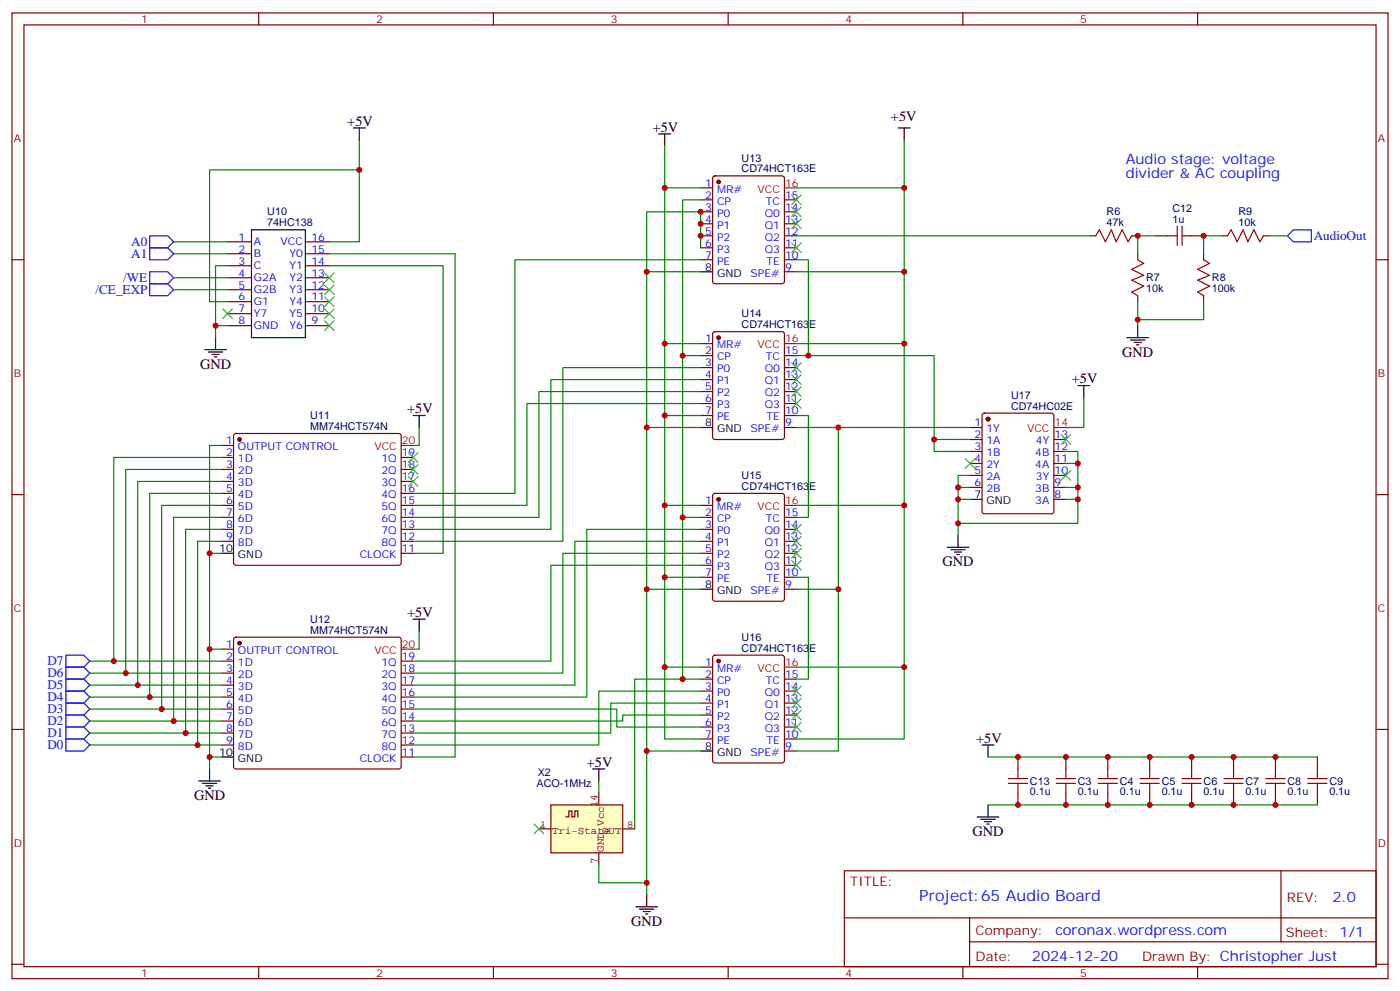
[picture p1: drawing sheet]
<svg xmlns="http://www.w3.org/2000/svg" width="412mm" height="292mm" viewBox="0 0 412 292" stroke-linecap="round" stroke-linejoin="round" font-family="sans-serif">
<g fill="none" stroke="#870000" stroke-width=".35">
<path d="M3.5 3.8h405.4v284.3h-405.4zM7.1 7.3h398.2v277.3h-398.2zM76.2 3.8v3.5M145.3 3.8v3.5M214.5 3.8v3.5M283.6 3.8v3.5M352.8 3.8v3.5M206.4 55.3h3.5M206.4 58.8h3.5M210.1 52l.5-.2h19.8l.6 .4 .1 30.6-.5 .7h-20l-.6-.4-.1-30.6zM231.1 58.8h3.5M3.5 76.5h3.6"/>
<path d="M206.4 76.5h3.5M206.4 62.4h3.5M206.4 65.9h3.5M206.4 69.4h3.5M206.4 73h3.5M231.1 76.5h3.5M231.1 62.4h3.5M231.1 65.9h3.5M231.1 69.4h3.5M231.1 73h3.5M405.3 76.5h3.6M210.1 97.9l.5-.3h19.8l.6 .5 .1 30.6-.5 .6-20 .1-.6-.5-.1-30.5z"/>
<path d="M231.1 80h3.5M206.4 101.2h3.5M206.4 104.7h3.5M206.4 108.2h3.5M206.4 111.8h3.5M206.4 115.3h3.5M206.4 118.8h3.5M231.1 104.7h3.5M231.1 108.2h3.5M231.1 111.8h3.5M231.1 115.3h3.5M231.1 118.8h3.5"/>
<path d="M206.4 122.3h3.5M231.1 122.3h3.5M231.1 125.9h3.5M285.8 125.9h3.5M285.8 129.4h3.5M285.8 132.9h3.5M285.8 136.5h3.5M285.8 140h3.5M289.5 121.8l.5-.2h19.7l.5 .2 .2 .5v28.3l-.2 .5-.5 .2h-19.7l-.5-.3-.2-.4v-28.3zM310.4 129.4h3.6M310.4 132.9h3.6M310.4 136.5h3.6"/>
<path d="M310.4 140h3.6M3.5 145.6h3.6M206.4 148.8h3.5M206.4 152.3h3.5M206.4 155.9h3.5M206.4 159.4h3.5M210.1 145.5l.5-.2h19.8l.6 .4 .1 30.6-.5 .7h-20l-.6-.4-.1-30.6zM231.1 152.3h3.5M231.1 155.9h3.5M231.1 159.4h3.5M285.8 143.5h3.5M310.4 143.5h3.6"/>
<path d="M310.4 147h3.6M405.3 145.6h3.6M206.4 162.9h3.5M206.4 166.4h3.5M206.4 170h3.5M231.1 162.9h3.5M231.1 166.4h3.5M231.1 170h3.5M231.1 173.5h3.5M65.3 191.1h3.5M65.3 194.7h3.5M65.3 198.2h3.5"/>
<path d="M69 187.8l.5-.2h48l.5 .2 .2 .5v37.4l-.3 .5-.4 .2h-48l-.5-.2-.2-.5v-37.4zM118.2 194.7h3.5M118.2 198.2h3.5M206.4 196.4h3.5M206.4 200h3.5M210.1 193.1l.5-.2h19.8l.6 .4 .1 30.6-.5 .7h-20l-.6-.4-.1-30.6zM231.1 200h3.5M3.5 214.8h3.6M65.3 201.7h3.5M65.3 205.2h3.5M65.3 208.8h3.5M65.3 212.3h3.5"/>
<path d="M65.3 215.8h3.5M65.3 219.4h3.5M118.2 201.7h3.5M118.2 205.2h3.5M118.2 208.8h3.5M118.2 212.3h3.5M118.2 215.8h3.5M118.2 219.4h3.5M206.4 203.5h3.5M206.4 207h3.5M206.4 210.5h3.5M206.4 214.1h3.5"/>
<path d="M206.4 217.6h3.5M231.1 203.5h3.5M231.1 207h3.5M231.1 210.5h3.5M231.1 214.1h3.5M231.1 217.6h3.5M405.3 214.8h3.6M118.2 222.9h3.5M231.1 221.1h3.5M248.7 256.4h156.6v28.2h-156.6zM377.3 256.4v20.9M248.7 270.2h156.5"/>
<path d="M285.6 277.3h119.6M285.6 270.2v14.2M3.5 283.9h3.6M76.2 284.6v3.5M145.3 284.6v3.5M214.5 284.6v3.5M283.6 284.6v3.5M352.8 284.6v3.5M405.3 283.9h3.6"/>
</g>
<g fill="#870000" stroke="#870000" stroke-width=".35">
<circle cx="211.7" cy="194.7" r=".53"/>
<circle cx="211.7" cy="147" r=".53"/>
<circle cx="211.7" cy="99.4" r=".53"/>
<circle cx="211.7" cy="53.6" r=".53"/>
<circle cx="70.6" cy="189.4" r=".53"/>
<circle cx="291" cy="123.4" r=".53"/>
</g>
<g fill="none" stroke="#000" stroke-width=".35">
<path d="M194 39.4h3.6M195.8 39.4v3.6M264.6 37.7h3.5M266.3 37.7v3.5M206.4 80h3.5M206.4 125.9h3.5M285.8 147h3.5M206.4 173.5h3.5M65.3 222.9h3.5M206.4 221.1h3.5M187.3 267h6.4M188.4 267.7h4.2"/>
<path d="M189.4 268.4h2.2M190.1 269.1h.8M190.5 263.5v3.5"/>
</g>
<path d="M231.1 55.3h3.5M231.1 101.2h3.5M310.4 125.9h3.6M231.1 148.8h3.5M118.2 191.1h3.5M231.1 196.4h3.5" fill="none" stroke="#f00" stroke-width=".35"/>
<path d="M381 67.7h5.3v3.5h-5.3l-1.8-1.8z" fill="none" stroke="#00f" stroke-width=".35"/>
<g fill="none" stroke="#008700" stroke-width=".35">
<path d="M206.4 58.8h-5.3v45.9h5.3M266.3 41.2v176.4h-31.7M234.6 76.5h3.5v28.2h-3.5M206.4 80h-15.9v45.9M201.1 104.7v47.6h5.3M206.4 101.2h-10.6v21.1h10.6M195.8 122.3v47.7h10.6M206.4 125.9h-15.9v47.6M234.6 125.9h12.3v47.6M234.6 122.3h3.5v30h-3.5M314 132.9h3.5v10.6M195.8 148.8h10.6"/>
<path d="M201.1 152.3v47.7h5.3M314 143.5h3.5v3.5h-3.5M195.8 170v47.6h10.6M206.4 173.5h-15.9v47.6h15.9M234.6 173.5h12.3v47.6h-12.3M234.6 170h3.5v30h-3.5M195.8 196.4h10.6M201.1 200h-14.1v44.1"/>
</g>
<path d="M162.3 237h21.1v14.1h-21.1z" fill="#ffffc2" stroke="#850000" stroke-width=".35"/>
<path d="M176.4 233.5v3.5M158.7 244.1h3.6M166.7 240.5h.9v-1.7h.9v1.7h.8v-1.7h.9v1.7M176.4 251.1v3.5M183.4 244.1h3.6" fill="none" stroke="#850000" stroke-width=".35"/>
<g fill="none" stroke="#008700" stroke-width=".35">
<path d="M105.8 41.2v8.8h-44.1v38.8h5.3M105.8 50v21.2h-8.8M195.8 55.3h10.6M195.8 43v58.2M234.6 55.3h31.7M51.2 71.2h15.8M51.2 74.7h15.8M67 78.2h-3.5v21.2M97 78.2h33.5v84.7h-8.8M97 74.7h37.1v148.2h-12.4M206.4 73v-10.6h-15.9v17.6M206.4 76.5h-54.7v68.8h-30"/>
<path d="M234.6 69.4h86.4M340.4 69.4h-5.3v5.3M359.8 69.4h-5.3v5.3M373.9 69.4h5.3M51.2 81.8h15.8M51.2 85.3h15.8M63.5 95.9h3.5M234.6 80h31.7M335.1 88.8v7.1M354.5 88.8v5.3h-19.4M206.4 108.2h-40.6v51.2h-44.1M206.4 111.8h-44.1v44.1h-40.6"/>
<path d="M206.4 115.3h-47.7v37h-37M206.4 118.8h-51.2v30h-33.5M234.6 101.2h31.7M238.1 104.7h37.1v24.7M319.3 117.1v8.8h-5.3M65.3 131.2h-3.6v59.9M65.3 138.2h-28.3v60M65.3 134.7h-31.8v60M123.5 125.9v5.3h-1.8M246.9 125.9h38.9M285.8 129.4h-10.6v3.5h10.6M285.8 140h-3.6v17.6"/>
<path d="M314 136.5h3.5M65.3 159.4h-7.1v60M65.3 155.9h-10.6v59.9M65.3 152.3h-14.1v60M65.3 148.8h-17.7v60M65.3 145.3h-21.2v59.9M65.3 141.7h-24.7v60M206.4 155.9h-33.5v49.3h-51.2M206.4 159.4h-37.1v42.3h-47.6M234.6 148.8h31.7M282.2 143.5h3.6M282.2 147h3.6"/>
<path d="M317.5 147v7.1h-35.3M61.7 162.9h3.6M206.4 162.9h-40.6v35.3h-44.1M206.4 166.4h-44.1v28.3h-40.6M26.5 194.7h38.8M26.5 198.2h38.8M65.3 191.1h-3.6v31.8M123.5 185.8v5.3h-1.8M234.6 196.4h31.7M26.5 201.7h38.8M26.5 205.2h38.8M26.5 208.8h38.8"/>
<path d="M26.5 212.3h38.8M26.5 215.8h38.8M26.5 219.4h38.8M121.7 208.8h60v5.3h24.7M206.4 203.5h-30v15.9h-54.7M206.4 207h-26.5v8.8h-58.2M206.4 210.5h-23v1.8h-61.7M65.3 222.9h-3.6v3.5M176.4 229.9v3.6M190.5 221.1v38.8h-14.1v-5.3M291 237h97.1M291 222.9h97.1"/>
<path d="M190.5 259.9v3.6"/>
</g>
<g fill="none" stroke="#000" stroke-width=".35">
<path d="M104.1 37.7h3.5M105.8 37.7v3.5M74.1 67.7h15.9v31.7h-15.9zM63.5 99.4v3.5M332 99.4h6.3M335.1 95.9v3.5M60.3 102.9h6.4M61.4 103.6h4.2M62.4 104.4h2.2M63.1 105.1h.8M317.5 113.5h3.5M319.3 113.5v3.6"/>
<path d="M333 100.1h4.3M334.1 100.8h2.1M334.8 101.5h.7M121.7 122.3h3.5M123.5 122.3v3.6M282.2 157.6v3.5M65.3 162.9h3.5M279 161.1h6.4M280.1 161.9h4.2M281.2 162.6h2.1M281.9 163.3h.7M121.7 182.3h3.5"/>
<path d="M123.5 182.3v3.5M289.3 219.4h3.5M291 219.4v3.5M58.6 229.9h6.3M59.6 230.6h4.3M60.7 231.4h2.1M61.4 232.1h.7M61.7 226.4v3.5M174.6 226.4h3.6M176.4 226.4v3.5M291 237v3.5M287.9 240.5h6.3"/>
<path d="M288.9 241.2h4.3M290 241.9h2.1M290.7 242.6h.7"/>
</g>
<g fill="none" stroke="#3c3" stroke-width=".35">
<path d="M233.2 57.4l2.8 2.9M236 57.4l-2.8 2.9M233.2 64.5l2.8 2.8M233.2 71.5l2.8 2.9M233.2 61l2.8 2.8M236 64.5l-2.8 2.8M236 71.5l-2.8 2.9M236 61l-2.8 2.8M65.6 90.9l2.8 2.9M68.4 90.9l-2.8 2.9M95.6 80.4l2.8 2.8M95.6 83.9l2.8 2.8"/>
<path d="M95.6 87.4l2.8 2.8M95.6 90.9l2.8 2.9M95.6 94.5l2.8 2.8M98.4 80.4l-2.8 2.8M98.4 83.9l-2.8 2.8M98.4 87.4l-2.8 2.8M98.4 90.9l-2.8 2.9M98.4 94.5l-2.8 2.8M233.2 106.8l2.8 2.8M233.2 110.3l2.8 2.9M233.2 113.9l2.8 2.8M233.2 117.4l2.8 2.8"/>
<path d="M236 106.8l-2.8 2.8M236 110.3l-2.8 2.9M236 113.9l-2.8 2.8M236 117.4l-2.8 2.8M120.3 133.3l2.8 2.8M120.3 136.8l2.8 2.8M123.1 133.3l-2.8 2.8M123.1 136.8l-2.8 2.8M284.3 135l2.9 2.9M287.2 135l-2.9 2.9M312.6 128l2.8 2.8M312.6 138.6l2.8 2.8"/>
<path d="M315.4 128l-2.8 2.8M315.4 138.6l-2.8 2.8M120.3 140.3l2.8 2.9M123.1 140.3l-2.8 2.9M233.2 154.4l2.8 2.9M233.2 158l2.8 2.8M236 154.4l-2.8 2.9M236 158l-2.8 2.8M233.2 161.5l2.8 2.8M233.2 165l2.8 2.9M236 161.5l-2.8 2.8M236 165l-2.8 2.9"/>
<path d="M233.2 202.1l2.8 2.8M233.2 205.6l2.8 2.8M233.2 209.1l2.8 2.8M233.2 212.7l2.8 2.8M236 202.1l-2.8 2.8M236 205.6l-2.8 2.8M236 209.1l-2.8 2.8M236 212.7l-2.8 2.8M157.3 242.6l2.9 2.9M160.2 242.6l-2.9 2.9"/>
</g>
<path d="M44.1 69.4h5.3l1.8 1.8-1.8 1.8h-5.3zM44.1 73h5.3l1.8 1.7-1.8 1.8h-5.3zM44.1 80h5.3l1.8 1.8-1.8 1.7h-5.3zM44.1 83.5h5.3l1.8 1.8-1.8 1.8h-5.3zM19.4 200h5.3l1.8 1.7-1.8 1.8h-5.3zM19.4 196.4h5.3l1.8 1.8-1.8 1.8h-5.3zM19.4 192.9h5.3l1.8 1.8-1.8 1.7h-5.3zM19.4 217.6h5.3l1.8 1.8-1.8 1.7h-5.3zM19.4 214.1h5.3l1.8 1.7-1.8 1.8h-5.3zM19.4 210.5h5.3l1.8 1.8-1.8 1.8h-5.3zM19.4 207h5.3l1.8 1.8-1.8 1.7h-5.3zM19.4 203.5h5.3l1.8 1.7-1.8 1.8h-5.3z" fill="none" stroke="#00f" stroke-width=".35"/>
<g fill="none" stroke="#870000" stroke-width=".35">
<path d="M67 74.7h7.1M67 78.2h7.1M67 71.2h7.1M90 74.7h7M90 78.2h7M90 71.2h7M321 69.4h1.8M333.4 69.4h1.7M335.1 74.7v1.8M340.4 69.4h3.6M351 69.4h3.5M354.5 74.7v1.8"/>
<path d="M359.8 69.4h1.8M372.2 69.4h1.7M67 81.8h7.1M67 85.3h7.1M67 88.8h7.1M67 92.4h7.1M67 95.9h7.1M90 81.8h7M90 85.3h7M90 88.8h7M90 92.4h7M90 95.9h7"/>
<path d="M335.1 87.1v1.7M354.5 87.1v1.7M65.3 131.2h3.5M65.3 134.7h3.5M65.3 138.2h3.5M69 127.8l.5-.2h48l.5 .2 .2 .5v37.4l-.3 .5-.4 .2h-48l-.5-.2-.2-.5v-37.4zM118.2 134.7h3.5M118.2 138.2h3.5M65.3 141.7h3.5M65.3 145.3h3.5M65.3 148.8h3.5M65.3 152.3h3.5"/>
<path d="M65.3 155.9h3.5M65.3 159.4h3.5M118.2 141.7h3.5M118.2 145.3h3.5M118.2 148.8h3.5M118.2 152.3h3.5M118.2 155.9h3.5M118.2 159.4h3.5M118.2 162.9h3.5M299.9 222.9v3.5M299.9 233.5v3.5M314 222.9v3.5"/>
<path d="M314 233.5v3.5M326.3 222.9v3.5M326.3 233.5v3.5M338.7 222.9v3.5M338.7 233.5v3.5M351 222.9v3.5M351 233.5v3.5M363.4 222.9v3.5M363.4 233.5v3.5M375.7 222.9v3.5M375.7 233.5v3.5M388.1 222.9v3.5"/>
<path d="M388.1 233.5v3.5"/>
</g>
<g fill="none" stroke="#a10000" stroke-width=".35">
<path d="M322.8 69.4l1-1.7 1.8 3.5 1.8-3.5 1.4 3.5 1.8-3.5 1.7 3.5 1.1-1.8M335.1 76.5l1.8 1-3.5 1.8 3.5 1.8-3.5 1.4 3.5 1.7-3.5 1.8 1.7 1.1M344 69.4h2.8M346.8 66.6v5.6M348.2 69.4h2.8M348.2 66.6v5.6M354.5 76.5l1.8 1-3.5 1.8 3.5 1.8-3.5 1.4 3.5 1.7-3.5 1.8 1.7 1.1M361.6 69.4l1.1-1.7 1.7 3.5 1.8-3.5 1.4 3.5 1.8-3.5 1.7 3.5 1.1-1.8M297 230.6h5.7M297 229.2h5.7M299.9 226.4v2.8M299.9 230.6v2.9"/>
<path d="M311.1 230.6h5.7M311.1 229.2h5.7M314 226.4v2.8M314 230.6v2.9M323.5 230.6h5.6M323.5 229.2h5.6M326.3 226.4v2.8M326.3 230.6v2.9M335.8 230.6h5.7M335.8 229.2h5.7M338.7 226.4v2.8M338.7 230.6v2.9"/>
<path d="M348.2 230.6h5.6M348.2 229.2h5.6M351 226.4v2.8M351 230.6v2.9M360.5 230.6h5.7M360.5 229.2h5.7M363.4 226.4v2.8M363.4 230.6v2.9M372.9 230.6h5.6M372.9 229.2h5.6M375.7 226.4v2.8M375.7 230.6v2.9"/>
<path d="M385.2 230.6h5.7M385.2 229.2h5.7M388.1 226.4v2.8M388.1 230.6v2.9"/>
</g>
<circle cx="70.6" cy="129.4" r=".53" fill="#870000" stroke="#870000" stroke-width=".35"/>
<path d="M118.2 131.2h3.5" fill="none" stroke="#f00" stroke-width=".35"/>
<g fill="#c00">
<circle cx="195.8" cy="122.3" r=".88"/>
<circle cx="195.8" cy="170" r=".88"/>
<circle cx="201.1" cy="104.7" r=".88"/>
<circle cx="201.1" cy="152.3" r=".88"/>
<circle cx="201.1" cy="200" r=".88"/>
<circle cx="246.9" cy="173.5" r=".88"/>
<circle cx="195.8" cy="148.8" r=".88"/>
<circle cx="195.8" cy="196.4" r=".88"/>
<circle cx="190.5" cy="125.9" r=".88"/>
<circle cx="266.3" cy="55.3" r=".88"/>
<circle cx="266.3" cy="101.2" r=".88"/>
<circle cx="266.3" cy="148.8" r=".88"/>
<circle cx="266.3" cy="196.4" r=".88"/>
<circle cx="190.5" cy="80" r=".88"/>
<circle cx="206.4" cy="62.4" r=".88"/>
<circle cx="206.4" cy="65.9" r=".88"/>
<circle cx="206.4" cy="69.4" r=".88"/>
<circle cx="266.3" cy="80" r=".88"/>
<circle cx="246.9" cy="125.9" r=".88"/>
<circle cx="282.2" cy="143.5" r=".88"/>
<circle cx="282.2" cy="147" r=".88"/>
<circle cx="317.5" cy="147" r=".88"/>
<circle cx="282.2" cy="154.1" r=".88"/>
<circle cx="317.5" cy="143.5" r=".88"/>
<circle cx="317.5" cy="136.5" r=".88"/>
<circle cx="61.7" cy="222.9" r=".88"/>
<circle cx="63.5" cy="95.9" r=".88"/>
<circle cx="314" cy="237" r=".88"/>
<circle cx="326.3" cy="237" r=".88"/>
<circle cx="338.7" cy="237" r=".88"/>
<circle cx="351" cy="237" r=".88"/>
<circle cx="363.4" cy="237" r=".88"/>
<circle cx="375.7" cy="237" r=".88"/>
<circle cx="314" cy="222.9" r=".88"/>
<circle cx="326.3" cy="222.9" r=".88"/>
<circle cx="338.7" cy="222.9" r=".88"/>
<circle cx="351" cy="222.9" r=".88"/>
<circle cx="363.4" cy="222.9" r=".88"/>
<circle cx="375.7" cy="222.9" r=".88"/>
<circle cx="61.7" cy="191.1" r=".88"/>
<circle cx="58.2" cy="219.4" r=".88"/>
<circle cx="61.7" cy="162.9" r=".88"/>
<circle cx="54.7" cy="215.8" r=".88"/>
<circle cx="51.2" cy="212.3" r=".88"/>
<circle cx="47.6" cy="208.8" r=".88"/>
<circle cx="44.1" cy="205.2" r=".88"/>
<circle cx="40.6" cy="201.7" r=".88"/>
<circle cx="37" cy="198.2" r=".88"/>
<circle cx="33.5" cy="194.7" r=".88"/>
<circle cx="190.5" cy="221.1" r=".88"/>
<circle cx="190.5" cy="259.9" r=".88"/>
<circle cx="190.5" cy="173.5" r=".88"/>
<circle cx="195.8" cy="101.2" r=".88"/>
<circle cx="105.8" cy="50" r=".88"/>
<circle cx="195.8" cy="55.3" r=".88"/>
<circle cx="354.5" cy="69.4" r=".88"/>
<circle cx="335.1" cy="94.1" r=".88"/>
<circle cx="238.1" cy="104.7" r=".88"/>
<circle cx="275.2" cy="129.4" r=".88"/>
<circle cx="299.9" cy="237" r=".88"/>
<circle cx="299.9" cy="222.9" r=".88"/>
<circle cx="335.1" cy="69.4" r=".88"/>
</g>
<text font-size="4.6" fill="#00f" x="270.8" y="265.4">Project:65 Audio Board</text>
<g font-size="4.2">
<text x="262.5" y="35.5">+5V</text>
<text x="102.3" y="37">+5V</text>
<text x="192.3" y="38.7">+5V</text>
<text x="330.6" y="105.1">GND</text>
<text x="58.9" y="108.6">GND</text>
<text x="315.7" y="112.8">+5V</text>
<text x="119.9" y="121.6">+5V</text>
<text x="277.6" y="166.8">GND</text>
<text x="119.9" y="181.6">+5V</text>
<text x="287.5" y="218.7">+5V</text>
<text x="172.9" y="225.7">+5V</text>
<text x="57.1" y="235.6">GND</text>
<text x="286.5" y="246.2">GND</text>
<text x="185.9" y="272.6">GND</text>
</g>
<g font-size="4.2" fill="#00f">
<text x="331.6" y="48.3">Audio stage: voltage</text>
<text x="331.6" y="52.5">divider &amp; AC coupling</text>
<text x="392.5" y="265.7">2.0</text>
<text x="310.9" y="275.2">coronax.wordpress.com</text>
<text x="304" y="283">2024-12-20</text>
</g>
<g font-size="3.9" fill="#00f">
<text x="387" y="70.6">AudioOut</text>
<text x="38.7" y="72.4">A0</text>
<text x="38.7" y="75.9">A1</text>
<text x="36.3" y="83">/WE</text>
<text x="28.1" y="86.6">/CE_EXP</text>
<text x="14" y="195.8">D7</text>
<text x="14" y="202.9">D5</text>
<text x="14" y="199.4">D6</text>
<text x="14" y="209.9">D3</text>
<text x="14" y="206.4">D4</text>
<text x="14" y="213.5">D2</text>
<text x="14" y="220.6">D0</text>
<text x="14" y="217">D1</text>
</g>
<g font-size="3.9" fill="#800">
<text x="250.5" y="261">TITLE:</text>
<text x="379.1" y="265.7">REV:</text>
<text x="287.4" y="275.2">Company:</text>
<text x="378.7" y="275.8">Sheet: 1/1</text>
<text x="287.4" y="282.9">Date:</text>
<text x="336.4" y="282.9">Drawn By: Christopher Just</text>
</g>
<g font-size="3.2" fill="#800">
<text x="41.6" y="6.8">1</text>
<text x="110.8" y="6.8">2</text>
<text x="179.9" y="6.8">3</text>
<text x="249.1" y="6.8">4</text>
<text x="318.2" y="6.8">5</text>
<text x="4.1" y="41.9">A</text>
<text x="405.9" y="41.9">A</text>
<text x="4.1" y="111.1">B</text>
<text x="405.9" y="111.1">B</text>
<text x="4.1" y="180.2">C</text>
<text x="405.9" y="180.2">C</text>
<text x="4.1" y="249.3">D</text>
<text x="405.9" y="249.3">D</text>
<text x="41.6" y="287.6">1</text>
<text x="110.8" y="287.6">2</text>
<text x="179.9" y="287.6">3</text>
<text x="249.1" y="287.6">4</text>
<text x="318.2" y="287.6">5</text>
</g>
<g font-size="3.2" fill="#000080">
<text x="218.5" y="47.6">U13</text>
<text x="218.5" y="50.7">CD74HCT163E</text>
<text x="78.7" y="63.4">U10</text>
<text x="326" y="63.4">R6</text>
<text x="345.4" y="65.5">1u</text>
<text x="345.4" y="62.4">C12</text>
<text x="364.8" y="63.4">R9</text>
<text x="78.7" y="66.5">74HC138</text>
<text x="326" y="66.6">47k</text>
<text x="364.8" y="66.6">10k</text>
<text x="337.6" y="82.8">R7</text>
<text x="357" y="82.8">R8</text>
<text x="337.6" y="86">10k</text>
<text x="357" y="86">100k</text>
<text x="218.5" y="93.4">U14</text>
<text x="218.5" y="96.6">CD74HCT163E</text>
<text x="297.8" y="117.4">U17</text>
<text x="91.4" y="123.4">U11</text>
<text x="297.8" y="120.6">CD74HC02E</text>
<text x="91.4" y="126.6">MM74HCT574N</text>
<text x="218.5" y="141">U15</text>
<text x="218.5" y="144.2">CD74HCT163E</text>
<text x="91.4" y="183.4">U12</text>
<text x="91.4" y="186.5">MM74HCT574N</text>
<text x="218.5" y="191.8">CD74HCT163E</text>
<text x="218.5" y="188.7">U16</text>
<text x="158" y="231.7">ACO-1MHz</text>
<text x="158.4" y="228.5">X2</text>
<text x="303.4" y="231">C13</text>
<text x="317.5" y="231">C3</text>
<text x="329.8" y="231">C4</text>
<text x="342.2" y="231">C5</text>
<text x="354.5" y="231">C6</text>
<text x="366.9" y="231">C7</text>
<text x="379.2" y="231">C8</text>
<text x="391.6" y="231">C9</text>
<text x="303.4" y="234.2">0.1u</text>
<text x="317.5" y="234.2">0.1u</text>
<text x="329.8" y="234.2">0.1u</text>
<text x="342.2" y="234.2">0.1u</text>
<text x="354.5" y="234.2">0.1u</text>
<text x="366.9" y="234.2">0.1u</text>
<text x="379.2" y="234.2">0.1u</text>
<text x="391.6" y="234.2">0.1u</text>
</g>
<g font-size="3.2" fill="#00f">
<text x="207.7" y="55">1</text>
<text x="207.7" y="58.5">2</text>
<text x="211.2" y="56.7">MR#</text>
<text x="231.2" y="58.5">15</text>
<text x="207.7" y="62">3</text>
<text x="207.7" y="65.5">4</text>
<text x="211.2" y="60.3">CP</text>
<text x="211.2" y="63.8">P0</text>
<text x="225.2" y="63.8">Q0</text>
<text x="225.6" y="60.3">TC</text>
<text x="231.2" y="65.5">13</text>
<text x="231.2" y="62">14</text>
<text x="70.3" y="70.8">1</text>
<text x="91.7" y="70.8">16</text>
<text x="207.7" y="69.1">5</text>
<text x="211.2" y="67.3">P1</text>
<text x="211.2" y="70.8">P2</text>
<text x="225.2" y="70.8">Q2</text>
<text x="225.2" y="67.3">Q1</text>
<text x="231.2" y="69.1">12</text>
<text x="70.3" y="74.4">2</text>
<text x="70.3" y="77.9">3</text>
<text x="74.8" y="75.8">B</text>
<text x="74.8" y="72.2">A</text>
<text x="82.7" y="72.2">VCC</text>
<text x="85.3" y="75.8">Y0</text>
<text x="91.7" y="77.9">14</text>
<text x="91.7" y="74.4">15</text>
<text x="207.7" y="72.6">6</text>
<text x="207.7" y="76.1">7</text>
<text x="211.2" y="74.4">P3</text>
<text x="211.2" y="77.9">PE</text>
<text x="225.2" y="74.4">Q3</text>
<text x="225.8" y="77.9">TE</text>
<text x="231.2" y="76.1">10</text>
<text x="231.2" y="72.6">11</text>
<text x="70.3" y="81.4">4</text>
<text x="74.8" y="79.3">C</text>
<text x="74.8" y="82.8">G2A</text>
<text x="85.3" y="82.8">Y2</text>
<text x="85.3" y="79.3">Y1</text>
<text x="91.7" y="81.4">13</text>
<text x="221.1" y="81.4">SPE#</text>
<text x="231.2" y="79.7">9</text>
<text x="70.3" y="84.9">5</text>
<text x="70.3" y="88.5">6</text>
<text x="74.8" y="86.4">G2B</text>
<text x="74.8" y="89.9">G1</text>
<text x="85.3" y="89.9">Y4</text>
<text x="85.3" y="86.4">Y3</text>
<text x="91.7" y="88.5">11</text>
<text x="91.7" y="84.9">12</text>
<text x="70.3" y="92">7</text>
<text x="70.3" y="95.5">8</text>
<text x="74.8" y="93.4">Y7</text>
<text x="85.3" y="93.4">Y5</text>
<text x="91.7" y="95.5">9</text>
<text x="91.7" y="92">10</text>
<text x="74.8" y="96.9">GND</text>
<text x="85.3" y="96.9">Y6</text>
<text x="207.7" y="100.8">1</text>
<text x="207.7" y="104.4">2</text>
<text x="207.7" y="107.9">3</text>
<text x="211.2" y="102.6">MR#</text>
<text x="211.2" y="106.1">CP</text>
<text x="225.6" y="106.1">TC</text>
<text x="231.2" y="107.9">14</text>
<text x="231.2" y="104.4">15</text>
<text x="207.7" y="111.4">4</text>
<text x="211.2" y="109.6">P0</text>
<text x="211.2" y="113.2">P1</text>
<text x="225.2" y="113.2">Q1</text>
<text x="225.2" y="109.6">Q0</text>
<text x="231.2" y="111.4">13</text>
<text x="207.7" y="114.9">5</text>
<text x="207.7" y="118.5">6</text>
<text x="211.2" y="116.7">P2</text>
<text x="225.2" y="116.7">Q2</text>
<text x="231.2" y="118.5">11</text>
<text x="231.2" y="114.9">12</text>
<text x="207.7" y="122">7</text>
<text x="211.2" y="120.2">P3</text>
<text x="211.2" y="123.8">PE</text>
<text x="225.2" y="120.2">Q3</text>
<text x="225.8" y="123.8">TE</text>
<text x="231.2" y="125.5">9</text>
<text x="231.2" y="122">10</text>
<text x="287.1" y="125.5">1</text>
<text x="66.6" y="130.8">1</text>
<text x="221.1" y="127.3">SPE#</text>
<text x="287.1" y="129">2</text>
<text x="290.6" y="127.3">1Y</text>
<text x="290.6" y="130.8">1A</text>
<text x="305.2" y="130.8">4Y</text>
<text x="310.6" y="129">13</text>
<text x="66.6" y="134.3">2</text>
<text x="66.6" y="137.9">3</text>
<text x="70.1" y="132.6">OUTPUT CONTROL</text>
<text x="70.1" y="136.1">1D</text>
<text x="112.4" y="136.1">1Q</text>
<text x="118.4" y="137.9">18</text>
<text x="118.4" y="134.3">19</text>
<text x="287.1" y="132.6">3</text>
<text x="287.1" y="136.1">4</text>
<text x="290.6" y="134.3">1B</text>
<text x="290.6" y="137.9">2Y</text>
<text x="304.9" y="134.3">4B</text>
<text x="305" y="137.9">4A</text>
<text x="310.6" y="136.1">11</text>
<text x="310.6" y="132.6">12</text>
<text x="66.6" y="141.4">4</text>
<text x="70.1" y="139.6">2D</text>
<text x="70.1" y="143.2">3D</text>
<text x="112.4" y="143.2">3Q</text>
<text x="112.4" y="139.6">2Q</text>
<text x="118.4" y="141.4">17</text>
<text x="287.1" y="139.6">5</text>
<text x="287.1" y="143.2">6</text>
<text x="290.6" y="141.4">2A</text>
<text x="305.2" y="141.4">3Y</text>
<text x="310.6" y="143.2">9</text>
<text x="310.6" y="139.6">10</text>
<text x="66.6" y="144.9">5</text>
<text x="66.6" y="148.4">6</text>
<text x="70.1" y="146.7">4D</text>
<text x="112.4" y="146.7">4Q</text>
<text x="118.4" y="148.4">15</text>
<text x="118.4" y="144.9">16</text>
<text x="207.7" y="148.4">1</text>
<text x="290.6" y="144.9">2B</text>
<text x="304.9" y="144.9">3B</text>
<text x="305" y="148.4">3A</text>
<text x="310.6" y="146.7">8</text>
<text x="66.6" y="152">7</text>
<text x="66.6" y="155.5">8</text>
<text x="70.1" y="150.2">5D</text>
<text x="70.1" y="153.7">6D</text>
<text x="112.4" y="153.7">6Q</text>
<text x="112.4" y="150.2">5Q</text>
<text x="118.4" y="155.5">13</text>
<text x="118.4" y="152">14</text>
<text x="207.7" y="152">2</text>
<text x="207.7" y="155.5">3</text>
<text x="211.2" y="150.2">MR#</text>
<text x="211.2" y="153.7">CP</text>
<text x="225.6" y="153.7">TC</text>
<text x="231.2" y="155.5">14</text>
<text x="231.2" y="152">15</text>
<text x="66.6" y="159">9</text>
<text x="70.1" y="157.3">7D</text>
<text x="70.1" y="160.8">8D</text>
<text x="112.4" y="160.8">8Q</text>
<text x="112.4" y="157.3">7Q</text>
<text x="118.4" y="159">12</text>
<text x="207.7" y="159">4</text>
<text x="211.2" y="157.3">P0</text>
<text x="211.2" y="160.8">P1</text>
<text x="225.2" y="160.8">Q1</text>
<text x="225.2" y="157.3">Q0</text>
<text x="231.2" y="159">13</text>
<text x="106" y="164.3">CLOCK</text>
<text x="118.4" y="162.6">11</text>
<text x="207.7" y="162.6">5</text>
<text x="207.7" y="166.1">6</text>
<text x="211.2" y="164.3">P2</text>
<text x="211.2" y="167.9">P3</text>
<text x="225.2" y="167.9">Q3</text>
<text x="225.2" y="164.3">Q2</text>
<text x="231.2" y="166.1">11</text>
<text x="231.2" y="162.6">12</text>
<text x="207.7" y="169.6">7</text>
<text x="211.2" y="171.4">PE</text>
<text x="225.8" y="171.4">TE</text>
<text x="231.2" y="173.1">9</text>
<text x="231.2" y="169.6">10</text>
<text x="221.1" y="174.9">SPE#</text>
<text x="66.6" y="190.8">1</text>
<text x="66.6" y="194.3">2</text>
<text x="66.6" y="197.8">3</text>
<text x="70.1" y="192.5">OUTPUT CONTROL</text>
<text x="70.1" y="196.1">1D</text>
<text x="112.4" y="196.1">1Q</text>
<text x="118.4" y="197.8">18</text>
<text x="118.4" y="194.3">19</text>
<text x="207.7" y="196.1">1</text>
<text x="211.2" y="197.8">MR#</text>
<text x="66.6" y="201.4">4</text>
<text x="70.1" y="199.6">2D</text>
<text x="70.1" y="203.1">3D</text>
<text x="112.4" y="203.1">3Q</text>
<text x="112.4" y="199.6">2Q</text>
<text x="118.4" y="201.4">17</text>
<text x="207.7" y="199.6">2</text>
<text x="207.7" y="203.1">3</text>
<text x="211.2" y="201.4">CP</text>
<text x="225.6" y="201.4">TC</text>
<text x="231.2" y="203.1">14</text>
<text x="231.2" y="199.6">15</text>
<text x="66.6" y="204.9">5</text>
<text x="66.6" y="208.4">6</text>
<text x="70.1" y="206.7">4D</text>
<text x="112.4" y="206.7">4Q</text>
<text x="118.4" y="208.4">15</text>
<text x="118.4" y="204.9">16</text>
<text x="207.7" y="206.7">4</text>
<text x="211.2" y="204.9">P0</text>
<text x="211.2" y="208.4">P1</text>
<text x="225.2" y="208.4">Q1</text>
<text x="225.2" y="204.9">Q0</text>
<text x="231.2" y="206.7">13</text>
<text x="66.6" y="211.9">7</text>
<text x="66.6" y="215.5">8</text>
<text x="70.1" y="210.2">5D</text>
<text x="70.1" y="213.7">6D</text>
<text x="112.4" y="213.7">6Q</text>
<text x="112.4" y="210.2">5Q</text>
<text x="118.4" y="215.5">13</text>
<text x="118.4" y="211.9">14</text>
<text x="207.7" y="210.2">5</text>
<text x="207.7" y="213.7">6</text>
<text x="211.2" y="211.9">P2</text>
<text x="211.2" y="215.5">P3</text>
<text x="225.2" y="215.5">Q3</text>
<text x="225.2" y="211.9">Q2</text>
<text x="231.2" y="213.7">11</text>
<text x="231.2" y="210.2">12</text>
<text x="66.6" y="219">9</text>
<text x="70.1" y="217.2">7D</text>
<text x="70.1" y="220.8">8D</text>
<text x="112.4" y="220.8">8Q</text>
<text x="112.4" y="217.2">7Q</text>
<text x="118.4" y="219">12</text>
<text x="207.7" y="217.2">7</text>
<text x="211.2" y="219">PE</text>
<text x="225.8" y="219">TE</text>
<text x="231.2" y="220.8">9</text>
<text x="231.2" y="217.2">10</text>
<text x="106" y="224.3">CLOCK</text>
<text x="118.4" y="222.5">11</text>
<text x="221.1" y="222.5">SPE#</text>
</g>
<g font-size="3.2" fill="#f00">
<text x="223.2" y="56.7">VCC</text>
<text x="231.2" y="55">16</text>
<text x="231.2" y="100.8">16</text>
<text x="223.2" y="102.6">VCC</text>
<text x="310.6" y="125.5">14</text>
<text x="118.4" y="130.8">20</text>
<text x="302.5" y="127.3">VCC</text>
<text x="110.3" y="132.6">VCC</text>
<text x="231.2" y="148.4">16</text>
<text x="223.2" y="150.2">VCC</text>
<text x="118.4" y="190.8">20</text>
<text x="110.3" y="192.5">VCC</text>
<text x="223.2" y="197.8">VCC</text>
<text x="231.2" y="196.1">16</text>
</g>
<g font-size="3.2">
<text x="207.7" y="79.7">8</text>
<text x="211.2" y="81.4">GND</text>
<text x="207.7" y="125.5">8</text>
<text x="211.2" y="127.3">GND</text>
<text x="287.1" y="146.7">7</text>
<text x="290.6" y="148.4">GND</text>
<text x="64.6" y="162.6">10</text>
<text x="70.1" y="164.3">GND</text>
<text x="207.7" y="173.1">8</text>
<text x="211.2" y="174.9">GND</text>
<text x="207.7" y="220.8">8</text>
<text x="64.6" y="222.5">10</text>
<text x="70.1" y="224.3">GND</text>
<text x="211.2" y="222.5">GND</text>
</g>
<g font-size="3.2" fill="#840000">
<text x="176" y="237.6" transform="rotate(-90 176 237.6)">14</text>
<text x="159.1" y="243.7">1</text>
<text x="162.6" y="245.6">Tri-State</text>
<text x="177.4" y="245.6">OUT</text>
<text x="184.7" y="243.7">8</text>
<text x="177.9" y="250.8" transform="rotate(-90 177.9 250.8)">GND Vcc</text>
<text x="176" y="254.3" transform="rotate(-90 176 254.3)">7</text>
</g>
</svg>
